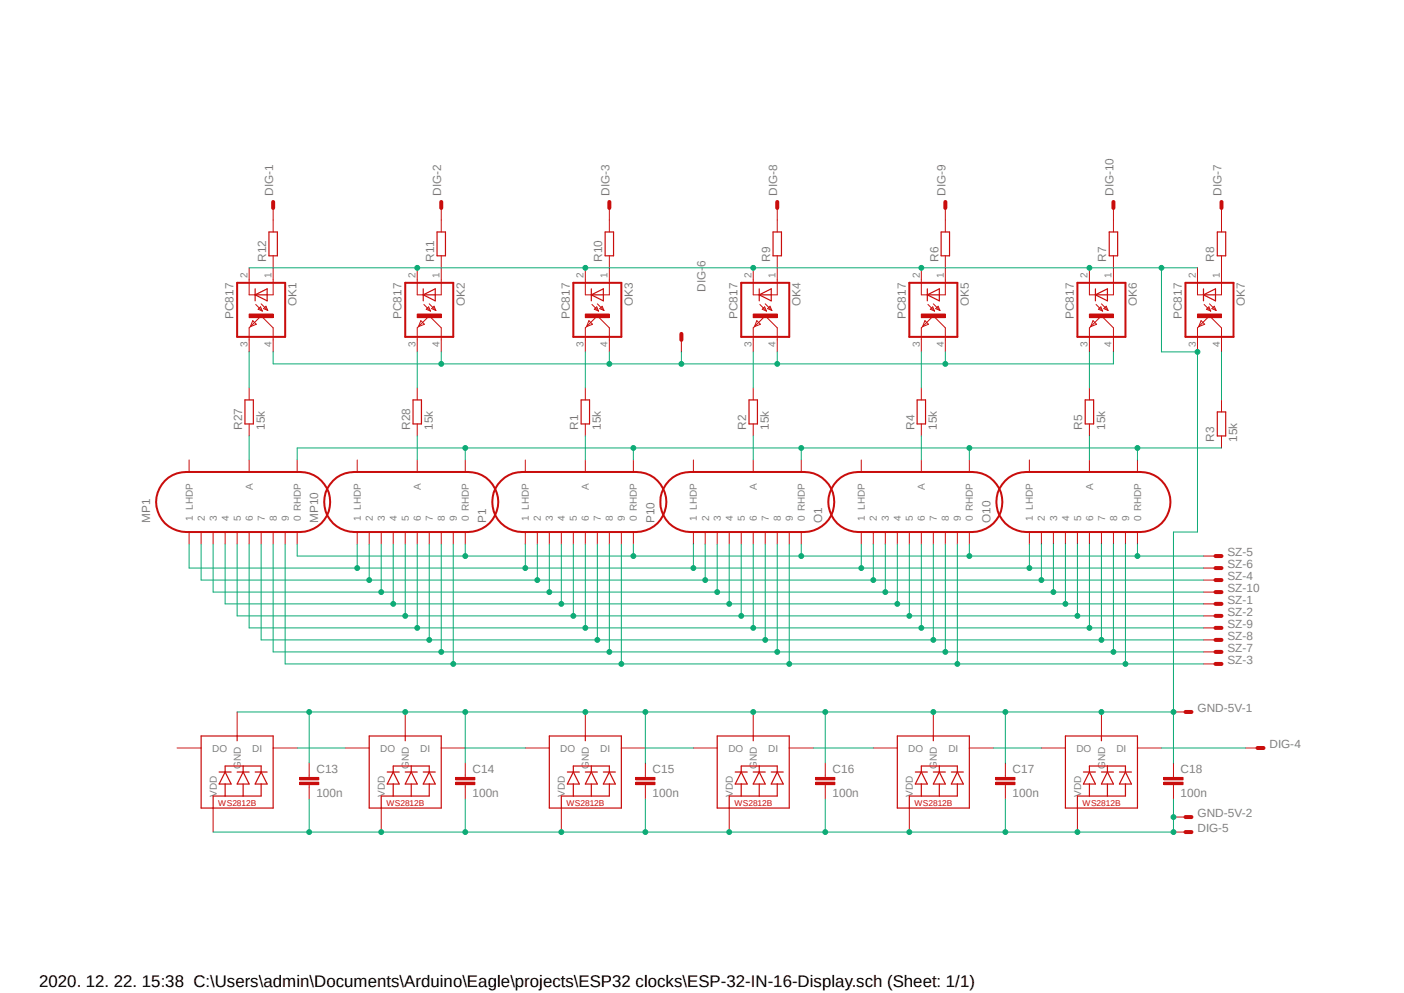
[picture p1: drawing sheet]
<svg xmlns="http://www.w3.org/2000/svg" width="297mm" height="210mm" viewBox="0 0 297 210" stroke-linecap="round" stroke-linejoin="round" font-family="sans-serif">
<path d="M29.2 32.6l246.8 147.7M276 32.6l-246.8 147.7" fill="none" stroke="#fff" stroke-width=".21"/>
<g fill="none" stroke="#c90d0c" stroke-width=".25">
<path d="M51.8 84.6h1.8v5.1h-1.8zM87.4 84.6h1.8v5.1h-1.8zM122.9 84.6h1.8v5.1h-1.8zM158.5 84.6h1.7v5.1h-1.7zM194 84.6h1.8v5.1h-1.8zM229.6 84.6h1.8v5.1h-1.8zM42.5 155.7h15.3v15.2h-15.3zM50.2 155.7v1M78.1 155.7h15.2v15.2h-15.2zM85.7 155.7v1M116.2 155.7h15.2v15.2h-15.2zM123.8 155.7v1"/>
<path d="M151.7 155.7h15.3v15.2h-15.3zM159.3 155.7v1M189.8 155.7h15.3v15.2h-15.3zM197.4 155.7v1M225.4 155.7h15.2v15.2h-15.2zM233 155.7v1M46.4 163.3h2.5M47.6 163.3l1.3 2.5h-2.5zM47.6 163.3v-1.3h7.6v1.3M47.6 165.8v2.6M50.2 163.3h2.5M51.4 163.3l1.3 2.5h-2.5z"/>
<path d="M51.4 162v1.3M51.4 165.8v2.6M54 163.3h2.5M55.2 163.3l1.3 2.5h-2.5zM55.2 165.8v2.6h-10.1v2.5M81.9 163.3h2.6M83.2 163.3l1.3 2.5h-2.6zM83.2 163.3v-1.3h7.6v1.3M83.2 165.8v2.6M85.7 163.3h2.6M87 163.3l1.3 2.5h-2.6zM87 162v1.3"/>
<path d="M87 165.8v2.6M89.5 163.3h2.6M90.8 163.3l1.3 2.5h-2.6zM90.8 165.8v2.6h-10.2v2.5M120 163.3h2.6M121.3 163.3l1.3 2.5h-2.6zM121.3 163.3v-1.3h7.6v1.3M121.3 165.8v2.6M123.8 163.3h2.6M125.1 163.3l1.3 2.5h-2.6zM125.1 162v1.3M125.1 165.8v2.6"/>
<path d="M127.6 163.3h2.6M128.9 163.3l1.3 2.5h-2.6zM128.9 165.8v2.6h-10.2v2.5M155.5 163.3h2.6M156.8 163.3l1.3 2.5h-2.6zM156.8 163.3v-1.3h7.6v1.3M156.8 165.8v2.6M159.3 163.3h2.6M160.6 163.3l1.3 2.5h-2.6zM160.6 162v1.3M160.6 165.8v2.6M163.2 163.3h2.5"/>
<path d="M164.4 163.3l1.3 2.5h-2.5zM164.4 165.8v2.6h-10.1v2.5M193.6 163.3h2.6M194.9 163.3l1.3 2.5h-2.6zM194.9 163.3v-1.3h7.6v1.3M194.9 165.8v2.6M197.4 163.3h2.6M198.7 163.3l1.3 2.5h-2.6zM198.7 162v1.3M198.7 165.8v2.6M201.3 163.3h2.5M202.5 163.3l1.3 2.5h-2.5z"/>
<path d="M202.5 165.8v2.6h-10.1v2.5M229.2 163.3h2.5M230.5 163.3l1.2 2.5h-2.5zM230.5 163.3v-1.3h7.6v1.3M230.5 165.8v2.6M233 163.3h2.5M234.3 163.3l1.2 2.5h-2.5zM234.3 162v1.3M234.3 165.8v2.6M236.8 163.3h2.6M238.1 163.3l1.3 2.5h-2.6zM238.1 165.8v2.6h-10.2v2.5"/>
</g>
<g fill="none" stroke="#c90d0c" stroke-width=".21">
<path d="M52.7 82v2.6M52.7 89.7v2.5M88.3 82v2.6M88.3 89.7v2.5M123.8 82v2.6M123.8 89.7v2.5M159.3 82v2.6M159.3 89.7v2.5M194.9 82v2.6M194.9 89.7v2.5M230.5 82v2.6M230.5 89.7v2.5"/>
<path d="M254.6 117.6h2.5M254.6 127.7h2.5M254.6 130.3h2.5M254.6 122.7h2.5M254.6 120.1h2.5M254.6 137.9h2.5M254.6 135.3h2.5M254.6 132.8h2.5M254.6 125.2h2.5M37.5 158.2h5M50.2 150.6v5.1M57.8 158.2h5.1"/>
<path d="M73 158.2h5.1M85.7 150.6v5.1M93.3 158.2h5.1M111.1 158.2h5.1M123.8 150.6v5.1M131.4 158.2h5.1M146.7 158.2h5M159.3 150.6v5.1M167 158.2h5M184.7 158.2h5.1M197.4 150.6v5.1M205.1 158.2h5"/>
<path d="M220.3 158.2h5.1M233 150.6v5.1M240.6 158.2h5.1M254.6 140.4h2.5M45.1 170.9v5.1M65.4 163.9v.5M65.4 165.9v.6M80.6 170.9v5.1M118.7 170.9v5.1M154.3 170.9v5.1M192.4 170.9v5.1M227.9 170.9v5.1"/>
</g>
<path d="M257.1 117.6h1.3M257.1 127.7h1.3M257.1 130.3h1.3M257.1 122.7h1.3M257.1 120.1h1.3M257.1 137.9h1.3M257.1 135.3h1.3M257.1 132.8h1.3M257.1 125.2h1.3M257.1 140.4h1.3" fill="none" stroke="#c90d0c" stroke-width=".85"/>
<path d="M63.4 165.4h4v.5h-4z" fill-rule="evenodd" fill="#c90d0c"/>
<path d="M63.4 165.4h4v.5h-4z" fill="none" stroke="#c90d0c" stroke-width=".21"/>
<path d="M63.4 164.4h4v.5h-4z" fill-rule="evenodd" fill="#c90d0c"/>
<path d="M63.4 164.4h4v.5h-4zM65.4 161.4v2.5M65.4 166.5v2.5M98.4 163.9v.5M98.4 165.9v.6" fill="none" stroke="#c90d0c" stroke-width=".21"/>
<path d="M96.4 165.4h4.1v.5h-4.1z" fill-rule="evenodd" fill="#c90d0c"/>
<path d="M96.4 165.4h4.1v.5h-4.1z" fill="none" stroke="#c90d0c" stroke-width=".21"/>
<path d="M96.4 164.4h4.1v.5h-4.1z" fill-rule="evenodd" fill="#c90d0c"/>
<path d="M96.4 164.4h4.1v.5h-4.1zM98.4 161.4v2.5M98.4 166.5v2.5M136.5 163.9v.5M136.5 165.9v.6" fill="none" stroke="#c90d0c" stroke-width=".21"/>
<path d="M134.5 165.4h4.1v.5h-4.1z" fill-rule="evenodd" fill="#c90d0c"/>
<path d="M134.5 165.4h4.1v.5h-4.1z" fill="none" stroke="#c90d0c" stroke-width=".21"/>
<path d="M134.5 164.4h4.1v.5h-4.1z" fill-rule="evenodd" fill="#c90d0c"/>
<path d="M134.5 164.4h4.1v.5h-4.1zM136.5 161.4v2.5M136.5 166.5v2.5M174.6 163.9v.5M174.6 165.9v.6" fill="none" stroke="#c90d0c" stroke-width=".21"/>
<path d="M172.6 165.4h4v.5h-4z" fill-rule="evenodd" fill="#c90d0c"/>
<path d="M172.6 165.4h4v.5h-4z" fill="none" stroke="#c90d0c" stroke-width=".21"/>
<path d="M172.6 164.4h4v.5h-4z" fill-rule="evenodd" fill="#c90d0c"/>
<path d="M172.6 164.4h4v.5h-4zM174.6 161.4v2.5M174.6 166.5v2.5M212.7 163.9v.5M212.7 165.9v.6" fill="none" stroke="#c90d0c" stroke-width=".21"/>
<path d="M210.7 165.4h4v.5h-4z" fill-rule="evenodd" fill="#c90d0c"/>
<path d="M210.7 165.4h4v.5h-4z" fill="none" stroke="#c90d0c" stroke-width=".21"/>
<path d="M210.7 164.4h4v.5h-4z" fill-rule="evenodd" fill="#c90d0c"/>
<path d="M210.7 164.4h4v.5h-4zM212.7 161.4v2.5M212.7 166.5v2.5M248.2 163.9v.5M248.2 165.9v.6" fill="none" stroke="#c90d0c" stroke-width=".21"/>
<path d="M246.2 165.4h4.1v.5h-4.1z" fill-rule="evenodd" fill="#c90d0c"/>
<path d="M246.2 165.4h4.1v.5h-4.1z" fill="none" stroke="#c90d0c" stroke-width=".21"/>
<path d="M246.2 164.4h4.1v.5h-4.1z" fill-rule="evenodd" fill="#c90d0c"/>
<g fill="none" stroke="#c90d0c" stroke-width=".21">
<path d="M52.7 59.2v3.2h1.3M57.8 44v2.5M57.8 59.2v3.2h-1.3M93.3 44v2.5M128.9 44v2.5M164.4 44v2.5M200 44v2.5M235.5 44v2.5M258.4 44v2.5M52.7 71.9v-2.6l2.5-2.5 2.6 2.5v2.6M53.5 67.8l.7 .8-1.2 .5zM54.1 64.4l1.4 1.4"/>
<path d="M54.6 65.4l.5-.5 .4 .9zM55.2 64.3l1.4 1.4M55.8 65.3l.5-.5 .3 .9zM144.1 71.9v2.5M40 97.3v2.5M52.7 97.3v2.5M62.9 97.3v2.5M75.6 97.3v2.5M88.3 97.3v2.5M98.4 97.3v2.5M111.1 97.3v2.5M123.8 97.3v2.5"/>
<path d="M134 97.3v2.5M146.7 97.3v2.5M159.3 97.3v2.5M169.5 97.3v2.5M182.2 97.3v2.5M194.9 97.3v2.5M205.1 97.3v2.5M217.8 97.3v2.5M230.5 97.3v2.5M240.6 97.3v2.5M40 112.5v2.6M42.5 112.5v2.6"/>
<path d="M45.1 112.5v2.6M47.6 112.5v2.6M50.2 112.5v2.6M52.7 112.5v2.6M55.2 112.5v2.6M57.8 112.5v2.6M60.3 112.5v2.6M62.9 112.5v2.6M75.6 112.5v2.6M78.1 112.5v2.6M80.6 112.5v2.6M83.2 112.5v2.6"/>
<path d="M85.7 112.5v2.6M88.3 112.5v2.6M90.8 112.5v2.6M93.3 112.5v2.6M95.9 112.5v2.6M98.4 112.5v2.6M111.1 112.5v2.6M113.7 112.5v2.6M116.2 112.5v2.6M118.7 112.5v2.6M121.3 112.5v2.6M123.8 112.5v2.6"/>
<path d="M126.4 112.5v2.6M128.9 112.5v2.6M131.4 112.5v2.6M134 112.5v2.6M146.7 112.5v2.6M149.2 112.5v2.6M151.7 112.5v2.6M154.3 112.5v2.6M156.8 112.5v2.6M159.3 112.5v2.6M161.9 112.5v2.6M164.4 112.5v2.6"/>
<path d="M167 112.5v2.6M169.5 112.5v2.6M182.2 112.5v2.6M184.7 112.5v2.6M187.3 112.5v2.6M189.8 112.5v2.6M192.4 112.5v2.6M194.9 112.5v2.6M197.4 112.5v2.6M200 112.5v2.6M202.5 112.5v2.6M205.1 112.5v2.6"/>
<path d="M217.8 112.5v2.6M220.3 112.5v2.6M222.8 112.5v2.6M225.4 112.5v2.6M227.9 112.5v2.6M230.5 112.5v2.6M233 112.5v2.6M235.5 112.5v2.6M238.1 112.5v2.6M240.6 112.5v2.6M248.2 150.6h2.6M263.5 158.2h2.5"/>
<path d="M246.2 164.4h4.1v.5h-4.1zM248.2 161.4v2.5M248.2 166.5v2.5M248.2 176h2.6M248.2 172.8h2.6"/>
</g>
<path d="M57.8 42.7v1.3M93.3 42.7v1.3M128.9 42.7v1.3M164.4 42.7v1.3M200 42.7v1.3M235.5 42.7v1.3M258.4 42.7v1.3M144.1 70.6v1.3M250.8 150.6h1.3M266 158.2h1.3M250.8 176h1.3M250.8 172.8h1.3" fill="none" stroke="#c90d0c" stroke-width=".85"/>
<path d="M50.2 59.8h10.1v11.4h-10.1zM34.9 101.7a6.2 6.2 0 0 1 4.5-1.9h24.1a6.3 6.3 0 0 1 6.3 6.4 6.3 6.3 0 0 1-6.3 6.3h-24.1a6.4 6.4 0 0 1-5.9-3.9 6.4 6.4 0 0 1 1.4-6.9zM70.4 101.7a6.2 6.2 0 0 1 4.5-1.9h24.2a6.4 6.4 0 0 1 6.3 6.4 6.4 6.4 0 0 1-6.3 6.3h-24.2a6.3 6.3 0 0 1-5.8-3.9 6.3 6.3 0 0 1 1.3-6.9zM106 101.7a6.2 6.2 0 0 1 4.5-1.9h24.1a6.4 6.4 0 0 1 6.4 6.4 6.4 6.4 0 0 1-6.4 6.3h-24.1a6.3 6.3 0 0 1-5.9-3.9 6.3 6.3 0 0 1 1.4-6.9zM141.5 101.7a6.2 6.2 0 0 1 4.5-1.9h24.1a6.4 6.4 0 0 1 6.4 6.4 6.4 6.4 0 0 1-6.4 6.3h-24.1a6.4 6.4 0 0 1-5.8-3.9 6.4 6.4 0 0 1 1.3-6.9zM177.1 101.7a6.2 6.2 0 0 1 4.5-1.9h24.1a6.3 6.3 0 0 1 6.3 6.4 6.3 6.3 0 0 1-6.3 6.3h-24.1a6.4 6.4 0 0 1-5.9-3.9 6.4 6.4 0 0 1 1.4-6.9zM212.6 101.7a6.2 6.2 0 0 1 4.5-1.9h24.2a6.3 6.3 0 0 1 6.3 6.4 6.3 6.3 0 0 1-6.3 6.3h-24.2a6.3 6.3 0 0 1-5.8-3.9 6.3 6.3 0 0 1 1.3-6.9z" fill="none" stroke="#c90d0c" stroke-width=".42"/>
<path d="M54 62.4l2.5-1.3v2.5zM54 61.1v2.5M54 62.4h2.5" fill="none" stroke="#c90d0c" stroke-width=".25"/>
<path d="M52.7 66.4h5.1v.8h-5.1z" fill-rule="evenodd" fill="#c90d0c"/>
<g fill="none" stroke="#c90d0c" stroke-width=".21">
<path d="M52.7 56.6v2.6M57.8 56.6v2.6M88.3 59.2v3.2h1.2M93.3 59.2v3.2h-1.2M52.7 66.4h5.1v.8h-5.1zM52.7 71.9v2.5M57.8 71.9v2.5M88.3 71.9v-2.6l2.5-2.5 2.5 2.5v2.6M89 67.8l.8 .8-1.3 .5zM89.7 64.4l1.4 1.4M90.2 65.4l.5-.5 .4 .9zM90.8 64.3l1.4 1.4"/>
<path d="M91.3 65.3l.5-.5 .4 .9z"/>
</g>
<path d="M89.5 62.4l2.6-1.3v2.5zM89.5 61.1v2.5M89.5 62.4h2.6" fill="none" stroke="#c90d0c" stroke-width=".25"/>
<path d="M85.7 59.8h10.2v11.4h-10.2z" fill="none" stroke="#c90d0c" stroke-width=".42"/>
<path d="M88.3 66.4h5v.8h-5z" fill-rule="evenodd" fill="#c90d0c"/>
<g fill="none" stroke="#c90d0c" stroke-width=".21">
<path d="M88.3 56.6v2.6M93.3 56.6v2.6M123.8 59.2v3.2h1.3M128.9 59.2v3.2h-1.3M88.3 66.4h5v.8h-5zM88.3 71.9v2.5M93.3 71.9v2.5M123.8 71.9v-2.6l2.6-2.5 2.5 2.5v2.6M124.6 67.8l.7 .8-1.2 .5zM125.2 64.4l1.4 1.4M126.2 64.9l.4 .9-.9-.4zM126.4 64.3l1.4 1.4"/>
<path d="M126.9 65.3l.5-.5 .4 .9z"/>
</g>
<path d="M125.1 62.4l2.5-1.3v2.5zM125.1 61.1v2.5M125.1 62.4h2.5" fill="none" stroke="#c90d0c" stroke-width=".25"/>
<path d="M121.3 59.8h10.1v11.4h-10.1z" fill="none" stroke="#c90d0c" stroke-width=".42"/>
<path d="M123.8 66.4h5.1v.8h-5.1z" fill-rule="evenodd" fill="#c90d0c"/>
<g fill="none" stroke="#c90d0c" stroke-width=".21">
<path d="M123.8 56.6v2.6M128.9 56.6v2.6M159.3 59.2v3.2h1.3M164.4 59.2v3.2h-1.2M123.8 66.4h5.1v.8h-5.1zM123.8 71.9v2.5M128.9 71.9v2.5M159.3 71.9v-2.6l2.6-2.5 2.5 2.5v2.6M160.1 67.8l.8 .8-1.3 .5zM160.7 64.4l1.4 1.4M161.8 64.9l.3 .9-.9-.4zM161.9 64.3l1.4 1.4"/>
<path d="M162.9 64.8l.4 .9-.9-.4z"/>
</g>
<path d="M160.6 62.4l2.6-1.3v2.5zM160.6 61.1v2.5M160.6 62.4h2.6" fill="none" stroke="#c90d0c" stroke-width=".25"/>
<path d="M156.8 59.8h10.2v11.4h-10.2z" fill="none" stroke="#c90d0c" stroke-width=".42"/>
<path d="M159.3 66.4h5.1v.8h-5.1z" fill-rule="evenodd" fill="#c90d0c"/>
<g fill="none" stroke="#c90d0c" stroke-width=".21">
<path d="M159.3 56.6v2.6M164.4 56.6v2.6M194.9 59.2v3.2h1.3M200 59.2v3.2h-1.3M159.3 66.4h5.1v.8h-5.1zM159.3 71.9v2.5M164.4 71.9v2.5M194.9 71.9v-2.6l2.5-2.5 2.6 2.5v2.6M195.7 67.8l.7 .8-1.2 .5zM196.3 64.4l1.4 1.4M197.3 64.9l.4 .9-.9-.4zM197.4 64.3l1.4 1.4"/>
<path d="M198 65.3l.5-.5 .3 .9z"/>
</g>
<path d="M196.2 62.4l2.5-1.3v2.5zM196.2 61.1v2.5M196.2 62.4h2.5" fill="none" stroke="#c90d0c" stroke-width=".25"/>
<path d="M192.4 59.8h10.1v11.4h-10.1z" fill="none" stroke="#c90d0c" stroke-width=".42"/>
<path d="M194.9 66.4h5.1v.8h-5.1z" fill-rule="evenodd" fill="#c90d0c"/>
<g fill="none" stroke="#c90d0c" stroke-width=".21">
<path d="M194.9 56.6v2.6M200 56.6v2.6M230.5 59.2v3.2h1.2M235.5 59.2v3.2h-1.2M194.9 66.4h5.1v.8h-5.1zM194.9 71.9v2.5M200 71.9v2.5M230.5 71.9v-2.6l2.5-2.5 2.5 2.5v2.6M231.2 67.8l.8 .8-1.3 .5zM231.9 64.4l1.4 1.4M232.9 64.9l.4 .9-.9-.4zM233 64.3l1.4 1.4"/>
<path d="M234 64.8l.4 .9-.9-.4z"/>
</g>
<path d="M231.7 62.4l2.6-1.3v2.5zM231.7 61.1v2.5M231.7 62.4h2.6" fill="none" stroke="#c90d0c" stroke-width=".25"/>
<path d="M227.9 59.8h10.2v11.4h-10.2z" fill="none" stroke="#c90d0c" stroke-width=".42"/>
<path d="M230.5 66.4h5v.8h-5z" fill-rule="evenodd" fill="#c90d0c"/>
<g fill="none" stroke="#c90d0c" stroke-width=".21">
<path d="M230.5 56.6v2.6M235.5 56.6v2.6M253.3 59.2v3.2h1.3M258.4 59.2v3.2h-1.3M230.5 66.4h5v.8h-5zM230.5 71.9v2.5M235.5 71.9v2.5M253.3 71.9v-2.6l2.6-2.5 2.5 2.5v2.6M254.1 67.8l.7 .8-1.2 .5zM254.7 64.4l1.4 1.4M255.7 64.9l.4 .9-.9-.4zM255.9 64.3l1.4 1.4"/>
<path d="M256.9 64.8l.4 .9-.9-.4z"/>
</g>
<path d="M254.6 62.4l2.5-1.3v2.5zM254.6 61.1v2.5M254.6 62.4h2.5" fill="none" stroke="#c90d0c" stroke-width=".25"/>
<path d="M250.8 59.8h10.1v11.4h-10.1z" fill="none" stroke="#c90d0c" stroke-width=".42"/>
<path d="M253.3 66.4h5.1v.8h-5.1z" fill-rule="evenodd" fill="#c90d0c"/>
<g fill="none" stroke="#c90d0c" stroke-width=".21">
<path d="M57.8 46.5v2.6M57.8 54.1v2.5M93.3 46.5v2.6M93.3 54.1v2.5M128.9 46.5v2.6M128.9 54.1v2.5M164.4 46.5v2.6M164.4 54.1v2.5M200 46.5v2.6M200 54.1v2.5M235.5 46.5v2.6M235.5 54.1v2.5"/>
<path d="M253.3 56.6v2.6M258.4 46.5v2.6M258.4 54.1v5.1M253.3 66.4h5.1v.8h-5.1zM253.3 71.9v2.5M258.4 71.9v2.5M258.4 84.6v2.5M258.4 92.2v2.5"/>
</g>
<path d="M56.9 49.1h1.8v5h-1.8zM92.5 49.1h1.7v5h-1.7zM128 49.1h1.8v5h-1.8zM163.5 49.1h1.8v5h-1.8zM199.1 49.1h1.8v5h-1.8zM234.7 49.1h1.7v5h-1.7zM257.5 49.1h1.8v5h-1.8zM257.5 87.1h1.8v5.1h-1.8z" fill="none" stroke="#c90d0c" stroke-width=".25"/>
<path d="M123.8 92.2v5.1M159.3 92.2v5.1M194.9 92.2v5.1M230.5 92.2v5.1M62.9 115.1v2.5h191.7M98.4 115.1v2.5" fill="none" stroke="#0dab76" stroke-width=".21"/>
<circle cx="98.4" cy="117.6" r=".51" fill="#0dab76"/>
<g fill="none" stroke="#0dab76" stroke-width=".21">
<path d="M134 115.1v2.5"/>
<circle cx="98.4" cy="117.6" r=".51"/>
</g>
<circle cx="134" cy="117.6" r=".51" fill="#0dab76"/>
<g fill="none" stroke="#0dab76" stroke-width=".21">
<path d="M169.5 115.1v2.5"/>
<circle cx="134" cy="117.6" r=".51"/>
</g>
<circle cx="169.5" cy="117.6" r=".51" fill="#0dab76"/>
<g fill="none" stroke="#0dab76" stroke-width=".21">
<path d="M205.1 115.1v2.5"/>
<circle cx="169.5" cy="117.6" r=".51"/>
</g>
<circle cx="205.1" cy="117.6" r=".51" fill="#0dab76"/>
<g fill="none" stroke="#0dab76" stroke-width=".21">
<path d="M240.6 115.1v2.5"/>
<circle cx="205.1" cy="117.6" r=".51"/>
</g>
<circle cx="240.6" cy="117.6" r=".51" fill="#0dab76"/>
<g fill="none" stroke="#0dab76" stroke-width=".21">
<path d="M111.1 115.1v5h106.7v-5M146.7 115.1v5"/>
<circle cx="240.6" cy="117.6" r=".51"/>
</g>
<circle cx="146.7" cy="120.1" r=".51" fill="#0dab76"/>
<g fill="none" stroke="#0dab76" stroke-width=".21">
<path d="M182.2 115.1v5"/>
<circle cx="146.7" cy="120.1" r=".51"/>
</g>
<circle cx="182.2" cy="120.1" r=".51" fill="#0dab76"/>
<g fill="none" stroke="#0dab76" stroke-width=".21">
<path d="M40 115.1v5h71.1M75.6 115.1v5"/>
<circle cx="182.2" cy="120.1" r=".51"/>
</g>
<circle cx="75.6" cy="120.1" r=".51" fill="#0dab76"/>
<circle cx="75.6" cy="120.1" r=".51" fill="none" stroke="#0dab76" stroke-width=".21"/>
<circle cx="111.1" cy="120.1" r=".51" fill="#0dab76"/>
<g fill="none" stroke="#0dab76" stroke-width=".21">
<path d="M217.8 120.1h36.8"/>
<circle cx="111.1" cy="120.1" r=".51"/>
</g>
<circle cx="217.8" cy="120.1" r=".51" fill="#0dab76"/>
<g fill="none" stroke="#0dab76" stroke-width=".21">
<path d="M113.7 115.1v7.6h106.6v-7.6M149.2 115.1v7.6"/>
<circle cx="217.8" cy="120.1" r=".51"/>
</g>
<circle cx="149.2" cy="122.7" r=".51" fill="#0dab76"/>
<g fill="none" stroke="#0dab76" stroke-width=".21">
<path d="M184.7 115.1v7.6"/>
<circle cx="149.2" cy="122.7" r=".51"/>
</g>
<circle cx="184.7" cy="122.7" r=".51" fill="#0dab76"/>
<g fill="none" stroke="#0dab76" stroke-width=".21">
<path d="M42.5 115.1v7.6h71.2M78.1 115.1v7.6"/>
<circle cx="184.7" cy="122.7" r=".51"/>
</g>
<circle cx="78.1" cy="122.7" r=".51" fill="#0dab76"/>
<circle cx="78.1" cy="122.7" r=".51" fill="none" stroke="#0dab76" stroke-width=".21"/>
<circle cx="113.7" cy="122.7" r=".51" fill="#0dab76"/>
<g fill="none" stroke="#0dab76" stroke-width=".21">
<path d="M220.3 122.7h34.3"/>
<circle cx="113.7" cy="122.7" r=".51"/>
</g>
<circle cx="220.3" cy="122.7" r=".51" fill="#0dab76"/>
<g fill="none" stroke="#0dab76" stroke-width=".21">
<path d="M116.2 115.1v10.1h106.6v-10.1M151.7 115.1v10.1"/>
<circle cx="220.3" cy="122.7" r=".51"/>
</g>
<circle cx="151.7" cy="125.2" r=".51" fill="#0dab76"/>
<g fill="none" stroke="#0dab76" stroke-width=".21">
<path d="M187.3 115.1v10.1"/>
<circle cx="151.7" cy="125.2" r=".51"/>
</g>
<circle cx="187.3" cy="125.2" r=".51" fill="#0dab76"/>
<g fill="none" stroke="#0dab76" stroke-width=".21">
<path d="M45.1 115.1v10.1h71.1M80.6 115.1v10.1"/>
<circle cx="187.3" cy="125.2" r=".51"/>
</g>
<circle cx="80.6" cy="125.2" r=".51" fill="#0dab76"/>
<circle cx="80.6" cy="125.2" r=".51" fill="none" stroke="#0dab76" stroke-width=".21"/>
<circle cx="116.2" cy="125.2" r=".51" fill="#0dab76"/>
<g fill="none" stroke="#0dab76" stroke-width=".21">
<path d="M222.8 125.2h31.8"/>
<circle cx="116.2" cy="125.2" r=".51"/>
</g>
<circle cx="222.8" cy="125.2" r=".51" fill="#0dab76"/>
<g fill="none" stroke="#0dab76" stroke-width=".21">
<path d="M118.7 115.1v12.6h106.7v-12.6M154.3 115.1v12.6"/>
<circle cx="222.8" cy="125.2" r=".51"/>
</g>
<circle cx="154.3" cy="127.7" r=".51" fill="#0dab76"/>
<g fill="none" stroke="#0dab76" stroke-width=".21">
<path d="M189.8 115.1v12.6"/>
<circle cx="154.3" cy="127.7" r=".51"/>
</g>
<circle cx="189.8" cy="127.7" r=".51" fill="#0dab76"/>
<g fill="none" stroke="#0dab76" stroke-width=".21">
<path d="M47.6 115.1v12.6h71.1M83.2 115.1v12.6"/>
<circle cx="189.8" cy="127.7" r=".51"/>
</g>
<circle cx="83.2" cy="127.7" r=".51" fill="#0dab76"/>
<circle cx="83.2" cy="127.7" r=".51" fill="none" stroke="#0dab76" stroke-width=".21"/>
<circle cx="118.7" cy="127.7" r=".51" fill="#0dab76"/>
<g fill="none" stroke="#0dab76" stroke-width=".21">
<path d="M225.4 127.7h29.2"/>
<circle cx="118.7" cy="127.7" r=".51"/>
</g>
<circle cx="225.4" cy="127.7" r=".51" fill="#0dab76"/>
<g fill="none" stroke="#0dab76" stroke-width=".21">
<path d="M121.3 115.1v15.2h106.6v-15.2M156.8 115.1v15.2"/>
<circle cx="225.4" cy="127.7" r=".51"/>
</g>
<circle cx="156.8" cy="130.3" r=".51" fill="#0dab76"/>
<g fill="none" stroke="#0dab76" stroke-width=".21">
<path d="M192.4 115.1v15.2"/>
<circle cx="156.8" cy="130.3" r=".51"/>
</g>
<circle cx="192.4" cy="130.3" r=".51" fill="#0dab76"/>
<g fill="none" stroke="#0dab76" stroke-width=".21">
<path d="M50.2 115.1v15.2h71.1M85.7 115.1v15.2"/>
<circle cx="192.4" cy="130.3" r=".51"/>
</g>
<circle cx="85.7" cy="130.3" r=".51" fill="#0dab76"/>
<circle cx="85.7" cy="130.3" r=".51" fill="none" stroke="#0dab76" stroke-width=".21"/>
<circle cx="121.3" cy="130.3" r=".51" fill="#0dab76"/>
<g fill="none" stroke="#0dab76" stroke-width=".21">
<path d="M227.9 130.3h26.7"/>
<circle cx="121.3" cy="130.3" r=".51"/>
</g>
<circle cx="227.9" cy="130.3" r=".51" fill="#0dab76"/>
<g fill="none" stroke="#0dab76" stroke-width=".21">
<path d="M123.8 115.1v17.7h106.7v-17.7M159.3 115.1v17.7"/>
<circle cx="227.9" cy="130.3" r=".51"/>
</g>
<circle cx="159.3" cy="132.8" r=".51" fill="#0dab76"/>
<g fill="none" stroke="#0dab76" stroke-width=".21">
<path d="M194.9 115.1v17.7"/>
<circle cx="159.3" cy="132.8" r=".51"/>
</g>
<circle cx="194.9" cy="132.8" r=".51" fill="#0dab76"/>
<g fill="none" stroke="#0dab76" stroke-width=".21">
<path d="M52.7 115.1v17.7h71.1M88.3 115.1v17.7"/>
<circle cx="194.9" cy="132.8" r=".51"/>
</g>
<circle cx="88.3" cy="132.8" r=".51" fill="#0dab76"/>
<circle cx="88.3" cy="132.8" r=".51" fill="none" stroke="#0dab76" stroke-width=".21"/>
<circle cx="123.8" cy="132.8" r=".51" fill="#0dab76"/>
<g fill="none" stroke="#0dab76" stroke-width=".21">
<path d="M230.5 132.8h24.1"/>
<circle cx="123.8" cy="132.8" r=".51"/>
</g>
<circle cx="230.5" cy="132.8" r=".51" fill="#0dab76"/>
<g fill="none" stroke="#0dab76" stroke-width=".21">
<path d="M126.4 115.1v20.2h106.6v-20.2M161.9 115.1v20.2"/>
<circle cx="230.5" cy="132.8" r=".51"/>
</g>
<circle cx="161.9" cy="135.3" r=".51" fill="#0dab76"/>
<g fill="none" stroke="#0dab76" stroke-width=".21">
<path d="M197.4 115.1v20.2"/>
<circle cx="161.9" cy="135.3" r=".51"/>
</g>
<circle cx="197.4" cy="135.3" r=".51" fill="#0dab76"/>
<g fill="none" stroke="#0dab76" stroke-width=".21">
<path d="M55.2 115.1v20.2h71.2M90.8 115.1v20.2"/>
<circle cx="197.4" cy="135.3" r=".51"/>
</g>
<circle cx="90.8" cy="135.3" r=".51" fill="#0dab76"/>
<circle cx="90.8" cy="135.3" r=".51" fill="none" stroke="#0dab76" stroke-width=".21"/>
<circle cx="126.4" cy="135.3" r=".51" fill="#0dab76"/>
<g fill="none" stroke="#0dab76" stroke-width=".21">
<path d="M233 135.3h21.6"/>
<circle cx="126.4" cy="135.3" r=".51"/>
</g>
<circle cx="233" cy="135.3" r=".51" fill="#0dab76"/>
<g fill="none" stroke="#0dab76" stroke-width=".21">
<path d="M128.9 115.1v22.8h106.6v-22.8M164.4 115.1v22.8"/>
<circle cx="233" cy="135.3" r=".51"/>
</g>
<circle cx="164.4" cy="137.9" r=".51" fill="#0dab76"/>
<g fill="none" stroke="#0dab76" stroke-width=".21">
<path d="M200 115.1v22.8"/>
<circle cx="164.4" cy="137.9" r=".51"/>
</g>
<circle cx="200" cy="137.9" r=".51" fill="#0dab76"/>
<g fill="none" stroke="#0dab76" stroke-width=".21">
<path d="M57.8 115.1v22.8h71.1M93.3 115.1v22.8"/>
<circle cx="200" cy="137.9" r=".51"/>
</g>
<circle cx="93.3" cy="137.9" r=".51" fill="#0dab76"/>
<circle cx="93.3" cy="137.9" r=".51" fill="none" stroke="#0dab76" stroke-width=".21"/>
<circle cx="128.9" cy="137.9" r=".51" fill="#0dab76"/>
<g fill="none" stroke="#0dab76" stroke-width=".21">
<path d="M235.5 137.9h19.1"/>
<circle cx="128.9" cy="137.9" r=".51"/>
</g>
<circle cx="235.5" cy="137.9" r=".51" fill="#0dab76"/>
<g fill="none" stroke="#0dab76" stroke-width=".21">
<path d="M131.4 115.1v25.3h106.7v-25.3M167 115.1v25.3"/>
<circle cx="235.5" cy="137.9" r=".51"/>
</g>
<circle cx="167" cy="140.4" r=".51" fill="#0dab76"/>
<g fill="none" stroke="#0dab76" stroke-width=".21">
<path d="M202.5 115.1v25.3"/>
<circle cx="167" cy="140.4" r=".51"/>
</g>
<circle cx="202.5" cy="140.4" r=".51" fill="#0dab76"/>
<g fill="none" stroke="#0dab76" stroke-width=".21">
<path d="M60.3 115.1v25.3h71.1M95.9 115.1v25.3"/>
<circle cx="202.5" cy="140.4" r=".51"/>
</g>
<circle cx="95.9" cy="140.4" r=".51" fill="#0dab76"/>
<circle cx="95.9" cy="140.4" r=".51" fill="none" stroke="#0dab76" stroke-width=".21"/>
<circle cx="131.4" cy="140.4" r=".51" fill="#0dab76"/>
<g fill="none" stroke="#0dab76" stroke-width=".21">
<path d="M238.1 140.4h16.5"/>
<circle cx="131.4" cy="140.4" r=".51"/>
</g>
<circle cx="238.1" cy="140.4" r=".51" fill="#0dab76"/>
<g fill="none" stroke="#0dab76" stroke-width=".21">
<path d="M52.7 92.2v5.1M88.3 92.2v5.1M240.6 94.7v2.6M258.4 94.7h-160v2.6"/>
<circle cx="238.1" cy="140.4" r=".51"/>
</g>
<circle cx="240.6" cy="94.7" r=".51" fill="#0dab76"/>
<g fill="none" stroke="#0dab76" stroke-width=".21">
<path d="M205.1 94.7v2.6"/>
<circle cx="240.6" cy="94.7" r=".51"/>
</g>
<circle cx="205.1" cy="94.7" r=".51" fill="#0dab76"/>
<g fill="none" stroke="#0dab76" stroke-width=".21">
<path d="M169.5 94.7v2.6"/>
<circle cx="205.1" cy="94.7" r=".51"/>
</g>
<circle cx="169.5" cy="94.7" r=".51" fill="#0dab76"/>
<g fill="none" stroke="#0dab76" stroke-width=".21">
<path d="M134 94.7v2.6"/>
<circle cx="169.5" cy="94.7" r=".51"/>
</g>
<circle cx="134" cy="94.7" r=".51" fill="#0dab76"/>
<g fill="none" stroke="#0dab76" stroke-width=".21">
<path d="M98.4 94.7h-35.5v2.6"/>
<circle cx="134" cy="94.7" r=".51"/>
</g>
<circle cx="98.4" cy="94.7" r=".51" fill="#0dab76"/>
<g fill="none" stroke="#0dab76" stroke-width=".21">
<path d="M62.9 158.2h10.1M98.4 158.2h12.7M136.5 158.2h10.2M172 158.2h12.7M210.1 158.2h10.2M174.6 176h53.3"/>
<circle cx="98.4" cy="94.7" r=".51"/>
</g>
<circle cx="192.4" cy="176" r=".51" fill="#0dab76"/>
<g fill="none" stroke="#0dab76" stroke-width=".21">
<path d="M136.5 176h38.1"/>
<circle cx="192.4" cy="176" r=".51"/>
</g>
<circle cx="154.3" cy="176" r=".51" fill="#0dab76"/>
<g fill="none" stroke="#0dab76" stroke-width=".21">
<path d="M98.4 176h38.1"/>
<circle cx="154.3" cy="176" r=".51"/>
</g>
<circle cx="118.7" cy="176" r=".51" fill="#0dab76"/>
<g fill="none" stroke="#0dab76" stroke-width=".21">
<path d="M65.4 176h33"/>
<circle cx="118.7" cy="176" r=".51"/>
</g>
<circle cx="80.6" cy="176" r=".51" fill="#0dab76"/>
<g fill="none" stroke="#0dab76" stroke-width=".21">
<path d="M45.1 176h20.3M248.2 172.8v3.2h-20.3"/>
<circle cx="80.6" cy="176" r=".51"/>
</g>
<circle cx="227.9" cy="176" r=".51" fill="#0dab76"/>
<g fill="none" stroke="#0dab76" stroke-width=".21">
<path d="M212.7 169v7M248.2 169v3.8"/>
<circle cx="227.9" cy="176" r=".51"/>
</g>
<circle cx="212.7" cy="176" r=".51" fill="#0dab76"/>
<g fill="none" stroke="#0dab76" stroke-width=".21">
<path d="M174.6 169v7"/>
<circle cx="212.7" cy="176" r=".51"/>
</g>
<circle cx="174.6" cy="176" r=".51" fill="#0dab76"/>
<g fill="none" stroke="#0dab76" stroke-width=".21">
<path d="M136.5 169v7"/>
<circle cx="174.6" cy="176" r=".51"/>
</g>
<circle cx="136.5" cy="176" r=".51" fill="#0dab76"/>
<g fill="none" stroke="#0dab76" stroke-width=".21">
<path d="M98.4 169v7"/>
<circle cx="136.5" cy="176" r=".51"/>
</g>
<circle cx="98.4" cy="176" r=".51" fill="#0dab76"/>
<g fill="none" stroke="#0dab76" stroke-width=".21">
<path d="M65.4 169v7"/>
<circle cx="98.4" cy="176" r=".51"/>
</g>
<circle cx="65.4" cy="176" r=".51" fill="#0dab76"/>
<circle cx="65.4" cy="176" r=".51" fill="none" stroke="#0dab76" stroke-width=".21"/>
<circle cx="248.2" cy="176" r=".51" fill="#0dab76"/>
<circle cx="248.2" cy="176" r=".51" fill="none" stroke="#0dab76" stroke-width=".21"/>
<circle cx="248.2" cy="172.8" r=".51" fill="#0dab76"/>
<g fill="none" stroke="#0dab76" stroke-width=".21">
<path d="M50.2 150.6h48.2M245.7 158.2h17.8"/>
<circle cx="248.2" cy="172.8" r=".51"/>
</g>
<circle cx="85.7" cy="150.6" r=".51" fill="#0dab76"/>
<g fill="none" stroke="#0dab76" stroke-width=".21">
<path d="M98.4 150.6h38.1"/>
<circle cx="85.7" cy="150.6" r=".51"/>
</g>
<circle cx="123.8" cy="150.6" r=".51" fill="#0dab76"/>
<g fill="none" stroke="#0dab76" stroke-width=".21">
<path d="M136.5 150.6h38.1"/>
<circle cx="123.8" cy="150.6" r=".51"/>
</g>
<circle cx="159.3" cy="150.6" r=".51" fill="#0dab76"/>
<g fill="none" stroke="#0dab76" stroke-width=".21">
<path d="M174.6 150.6h38.1"/>
<circle cx="159.3" cy="150.6" r=".51"/>
</g>
<circle cx="197.4" cy="150.6" r=".51" fill="#0dab76"/>
<g fill="none" stroke="#0dab76" stroke-width=".21">
<path d="M212.7 150.6h35.5"/>
<circle cx="197.4" cy="150.6" r=".51"/>
</g>
<circle cx="233" cy="150.6" r=".51" fill="#0dab76"/>
<g fill="none" stroke="#0dab76" stroke-width=".21">
<path d="M212.7 150.6v10.8"/>
<circle cx="233" cy="150.6" r=".51"/>
</g>
<circle cx="212.7" cy="150.6" r=".51" fill="#0dab76"/>
<g fill="none" stroke="#0dab76" stroke-width=".21">
<path d="M174.6 150.6v10.8"/>
<circle cx="212.7" cy="150.6" r=".51"/>
</g>
<circle cx="174.6" cy="150.6" r=".51" fill="#0dab76"/>
<g fill="none" stroke="#0dab76" stroke-width=".21">
<path d="M136.5 150.6v10.8"/>
<circle cx="174.6" cy="150.6" r=".51"/>
</g>
<circle cx="136.5" cy="150.6" r=".51" fill="#0dab76"/>
<g fill="none" stroke="#0dab76" stroke-width=".21">
<path d="M98.4 150.6v10.8"/>
<circle cx="136.5" cy="150.6" r=".51"/>
</g>
<circle cx="98.4" cy="150.6" r=".51" fill="#0dab76"/>
<g fill="none" stroke="#0dab76" stroke-width=".21">
<path d="M65.4 150.6v10.8"/>
<circle cx="98.4" cy="150.6" r=".51"/>
</g>
<circle cx="65.4" cy="150.6" r=".51" fill="#0dab76"/>
<circle cx="65.4" cy="150.6" r=".51" fill="none" stroke="#0dab76" stroke-width=".21"/>
<circle cx="248.2" cy="150.6" r=".51" fill="#0dab76"/>
<g fill="none" stroke="#0dab76" stroke-width=".21">
<path d="M52.7 56.6h71.1M248.2 112.5v48.9"/>
<circle cx="248.2" cy="150.6" r=".51"/>
</g>
<circle cx="88.3" cy="56.6" r=".51" fill="#0dab76"/>
<g fill="none" stroke="#0dab76" stroke-width=".21">
<path d="M123.8 56.6h35.5"/>
<circle cx="88.3" cy="56.6" r=".51"/>
</g>
<circle cx="123.8" cy="56.6" r=".51" fill="#0dab76"/>
<g fill="none" stroke="#0dab76" stroke-width=".21">
<path d="M159.3 56.6h35.6"/>
<circle cx="123.8" cy="56.6" r=".51"/>
</g>
<circle cx="159.3" cy="56.6" r=".51" fill="#0dab76"/>
<g fill="none" stroke="#0dab76" stroke-width=".21">
<path d="M194.9 56.6h35.6"/>
<circle cx="159.3" cy="56.6" r=".51"/>
</g>
<circle cx="194.9" cy="56.6" r=".51" fill="#0dab76"/>
<g fill="none" stroke="#0dab76" stroke-width=".21">
<path d="M230.5 56.6h15.2"/>
<circle cx="194.9" cy="56.6" r=".51"/>
</g>
<circle cx="230.5" cy="56.6" r=".51" fill="#0dab76"/>
<g fill="none" stroke="#0dab76" stroke-width=".21">
<path d="M253.3 56.6h-7.6v17.8"/>
<circle cx="230.5" cy="56.6" r=".51"/>
</g>
<circle cx="245.7" cy="56.6" r=".51" fill="#0dab76"/>
<g fill="none" stroke="#0dab76" stroke-width=".21">
<path d="M245.7 74.4h7.6v38.1h-5.1"/>
<circle cx="245.7" cy="56.6" r=".51"/>
</g>
<circle cx="253.3" cy="74.4" r=".51" fill="#0dab76"/>
<g fill="none" stroke="#0dab76" stroke-width=".21">
<path d="M52.7 74.4v7.6M88.3 74.4v7.6M123.8 74.4v7.6M159.3 74.4v7.6M164.4 74.4v2.6h71.1v-2.6M194.9 74.4v7.6M200 74.4v2.6M230.5 74.4v7.6M258.4 74.4v10.2"/>
<circle cx="253.3" cy="74.4" r=".51"/>
</g>
<circle cx="200" cy="77" r=".51" fill="#0dab76"/>
<g fill="none" stroke="#0dab76" stroke-width=".21">
<path d="M128.9 74.4v2.6h35.5"/>
<circle cx="200" cy="77" r=".51"/>
</g>
<circle cx="164.4" cy="77" r=".51" fill="#0dab76"/>
<g fill="none" stroke="#0dab76" stroke-width=".21">
<path d="M144.1 74.4v2.6"/>
<circle cx="164.4" cy="77" r=".51"/>
</g>
<circle cx="144.1" cy="77" r=".51" fill="#0dab76"/>
<g fill="none" stroke="#0dab76" stroke-width=".21">
<path d="M93.3 74.4v2.6h35.6"/>
<circle cx="144.1" cy="77" r=".51"/>
</g>
<circle cx="128.9" cy="77" r=".51" fill="#0dab76"/>
<g fill="none" stroke="#0dab76" stroke-width=".21">
<path d="M57.8 74.4v2.6h35.5"/>
<circle cx="128.9" cy="77" r=".51"/>
</g>
<circle cx="93.3" cy="77" r=".51" fill="#0dab76"/>
<circle cx="93.3" cy="77" r=".51" fill="none" stroke="#0dab76" stroke-width=".21"/>
<text font-size="3.6" x="8.3" y="208.7">2020. 12. 22. 15:38 C:\Users\admin\Documents\Arduino\Eagle\projects\ESP32 clocks\ESP-32-IN-16-Display.sch (Sheet: 1/1)</text>
<g font-size="2.5" fill="#808080">
<text x="57.8" y="41.4" transform="rotate(-90 57.8 41.4)">DIG-1</text>
<text x="93.3" y="41.4" transform="rotate(-90 93.3 41.4)">DIG-2</text>
<text x="128.9" y="41.4" transform="rotate(-90 128.9 41.4)">DIG-3</text>
<text x="164.4" y="41.4" transform="rotate(-90 164.4 41.4)">DIG-8</text>
<text x="200" y="41.4" transform="rotate(-90 200 41.4)">DIG-9</text>
<text x="235.5" y="41.4" transform="rotate(-90 235.5 41.4)">DIG-10</text>
<text x="258.4" y="41.4" transform="rotate(-90 258.4 41.4)">DIG-7</text>
<text x="56.3" y="55.4" transform="rotate(-90 56.3 55.4)">R12</text>
<text x="91.9" y="55.4" transform="rotate(-90 91.9 55.4)">R11</text>
<text x="127.4" y="55.4" transform="rotate(-90 127.4 55.4)">R10</text>
<text x="162.9" y="55.4" transform="rotate(-90 162.9 55.4)">R9</text>
<text x="198.5" y="55.4" transform="rotate(-90 198.5 55.4)">R6</text>
<text x="234" y="55.4" transform="rotate(-90 234 55.4)">R7</text>
<text x="256.9" y="55.4" transform="rotate(-90 256.9 55.4)">R8</text>
<text x="62.7" y="64.8" transform="rotate(-90 62.7 64.8)">OK1</text>
<text x="98.3" y="64.8" transform="rotate(-90 98.3 64.8)">OK2</text>
<text x="133.9" y="64.8" transform="rotate(-90 133.9 64.8)">OK3</text>
<text x="149.2" y="61.7" transform="rotate(-90 149.2 61.7)">DIG-6</text>
<text x="169.4" y="64.8" transform="rotate(-90 169.4 64.8)">OK4</text>
<text x="204.9" y="64.8" transform="rotate(-90 204.9 64.8)">OK5</text>
<text x="240.5" y="64.8" transform="rotate(-90 240.5 64.8)">OK6</text>
<text x="263.4" y="64.8" transform="rotate(-90 263.4 64.8)">OK7</text>
<text x="49.4" y="67.5" transform="rotate(-90 49.4 67.5)">PC817</text>
<text x="85" y="67.5" transform="rotate(-90 85 67.5)">PC817</text>
<text x="120.5" y="67.5" transform="rotate(-90 120.5 67.5)">PC817</text>
<text x="156" y="67.5" transform="rotate(-90 156 67.5)">PC817</text>
<text x="191.6" y="67.5" transform="rotate(-90 191.6 67.5)">PC817</text>
<text x="227.2" y="67.5" transform="rotate(-90 227.2 67.5)">PC817</text>
<text x="250" y="67.5" transform="rotate(-90 250 67.5)">PC817</text>
<text x="51.2" y="90.9" transform="rotate(-90 51.2 90.9)">R27</text>
<text x="56" y="90.9" transform="rotate(-90 56 90.9)">15k</text>
<text x="86.8" y="90.9" transform="rotate(-90 86.8 90.9)">R28</text>
<text x="91.6" y="90.9" transform="rotate(-90 91.6 90.9)">15k</text>
<text x="122.3" y="90.9" transform="rotate(-90 122.3 90.9)">R1</text>
<text x="127.1" y="90.9" transform="rotate(-90 127.1 90.9)">15k</text>
<text x="157.9" y="90.9" transform="rotate(-90 157.9 90.9)">R2</text>
<text x="162.6" y="90.9" transform="rotate(-90 162.6 90.9)">15k</text>
<text x="193.4" y="90.9" transform="rotate(-90 193.4 90.9)">R4</text>
<text x="198.2" y="90.9" transform="rotate(-90 198.2 90.9)">15k</text>
<text x="228.9" y="90.9" transform="rotate(-90 228.9 90.9)">R5</text>
<text x="233.8" y="90.9" transform="rotate(-90 233.8 90.9)">15k</text>
<text x="256.9" y="93.5" transform="rotate(-90 256.9 93.5)">R3</text>
<text x="261.7" y="93.5" transform="rotate(-90 261.7 93.5)">15k</text>
<text x="31.8" y="110.6" transform="rotate(-90 31.8 110.6)">MP1</text>
<text x="67.3" y="110.6" transform="rotate(-90 67.3 110.6)">MP10</text>
<text x="102.9" y="110.6" transform="rotate(-90 102.9 110.6)">P1</text>
<text x="138.4" y="110.6" transform="rotate(-90 138.4 110.6)">P10</text>
<text x="174" y="110.6" transform="rotate(-90 174 110.6)">O1</text>
<text x="209.5" y="110.6" transform="rotate(-90 209.5 110.6)">O10</text>
<text x="259.7" y="117.6">SZ-5</text>
<text x="259.7" y="122.7">SZ-4</text>
<text x="259.7" y="120.1">SZ-6</text>
<text x="259.7" y="125.2">SZ-10</text>
<text x="259.7" y="127.8">SZ-1</text>
<text x="259.7" y="130.3">SZ-2</text>
<text x="259.7" y="137.9">SZ-7</text>
<text x="259.7" y="135.3">SZ-8</text>
<text x="259.7" y="132.8">SZ-9</text>
<text x="259.7" y="140.4">SZ-3</text>
<text x="253.3" y="150.6">GND-5V-1</text>
<text x="268.6" y="158.2">DIG-4</text>
<text x="66.9" y="163.5">C13</text>
<text x="99.9" y="163.5">C14</text>
<text x="138" y="163.5">C15</text>
<text x="176.1" y="163.5">C16</text>
<text x="214.2" y="163.5">C17</text>
<text x="249.8" y="163.5">C18</text>
<text x="66.9" y="168.6">100n</text>
<text x="99.9" y="168.6">100n</text>
<text x="138" y="168.6">100n</text>
<text x="176.1" y="168.6">100n</text>
<text x="214.2" y="168.6">100n</text>
<text x="249.8" y="168.6">100n</text>
<text x="253.3" y="172.8">GND-5V-2</text>
<text x="253.3" y="176">DIG-5</text>
</g>
<g font-size="2.1" fill="#808080">
<text x="52.4" y="58.8" transform="rotate(-90 52.4 58.8)">2</text>
<text x="57.4" y="58.8" transform="rotate(-90 57.4 58.8)">1</text>
<text x="87.9" y="58.8" transform="rotate(-90 87.9 58.8)">2</text>
<text x="93" y="58.8" transform="rotate(-90 93 58.8)">1</text>
<text x="123.4" y="58.8" transform="rotate(-90 123.4 58.8)">2</text>
<text x="128.5" y="58.8" transform="rotate(-90 128.5 58.8)">1</text>
<text x="159" y="58.8" transform="rotate(-90 159 58.8)">2</text>
<text x="164.1" y="58.8" transform="rotate(-90 164.1 58.8)">1</text>
<text x="194.6" y="58.8" transform="rotate(-90 194.6 58.8)">2</text>
<text x="199.6" y="58.8" transform="rotate(-90 199.6 58.8)">1</text>
<text x="230.1" y="58.8" transform="rotate(-90 230.1 58.8)">2</text>
<text x="235.2" y="58.8" transform="rotate(-90 235.2 58.8)">1</text>
<text x="252.9" y="58.8" transform="rotate(-90 252.9 58.8)">2</text>
<text x="258" y="58.8" transform="rotate(-90 258 58.8)">1</text>
<text x="52.4" y="73.4" transform="rotate(-90 52.4 73.4)">3</text>
<text x="57.4" y="73.4" transform="rotate(-90 57.4 73.4)">4</text>
<text x="87.9" y="73.4" transform="rotate(-90 87.9 73.4)">3</text>
<text x="93" y="73.4" transform="rotate(-90 93 73.4)">4</text>
<text x="123.4" y="73.4" transform="rotate(-90 123.4 73.4)">3</text>
<text x="128.5" y="73.4" transform="rotate(-90 128.5 73.4)">4</text>
<text x="159" y="73.4" transform="rotate(-90 159 73.4)">3</text>
<text x="164.1" y="73.4" transform="rotate(-90 164.1 73.4)">4</text>
<text x="194.6" y="73.4" transform="rotate(-90 194.6 73.4)">3</text>
<text x="199.6" y="73.4" transform="rotate(-90 199.6 73.4)">4</text>
<text x="230.1" y="73.4" transform="rotate(-90 230.1 73.4)">3</text>
<text x="235.2" y="73.4" transform="rotate(-90 235.2 73.4)">4</text>
<text x="252.9" y="73.4" transform="rotate(-90 252.9 73.4)">3</text>
<text x="258" y="73.4" transform="rotate(-90 258 73.4)">4</text>
<text x="53.5" y="103.5" transform="rotate(-90 53.5 103.5)">A</text>
<text x="89" y="103.5" transform="rotate(-90 89 103.5)">A</text>
<text x="124.6" y="103.5" transform="rotate(-90 124.6 103.5)">A</text>
<text x="160.1" y="103.5" transform="rotate(-90 160.1 103.5)">A</text>
<text x="195.7" y="103.5" transform="rotate(-90 195.7 103.5)">A</text>
<text x="231.2" y="103.5" transform="rotate(-90 231.2 103.5)">A</text>
<text x="40.8" y="110.2" transform="rotate(-90 40.8 110.2)">1 LHDP</text>
<text x="43.3" y="110.2" transform="rotate(-90 43.3 110.2)">2</text>
<text x="45.8" y="110.2" transform="rotate(-90 45.8 110.2)">3</text>
<text x="48.4" y="110.2" transform="rotate(-90 48.4 110.2)">4</text>
<text x="50.9" y="110.2" transform="rotate(-90 50.9 110.2)">5</text>
<text x="53.5" y="110.2" transform="rotate(-90 53.5 110.2)">6</text>
<text x="56" y="110.2" transform="rotate(-90 56 110.2)">7</text>
<text x="58.5" y="110.2" transform="rotate(-90 58.5 110.2)">8</text>
<text x="61.1" y="110.2" transform="rotate(-90 61.1 110.2)">9</text>
<text x="63.6" y="110.2" transform="rotate(-90 63.6 110.2)">0 RHDP</text>
<text x="76.3" y="110.2" transform="rotate(-90 76.3 110.2)">1 LHDP</text>
<text x="78.9" y="110.2" transform="rotate(-90 78.9 110.2)">2</text>
<text x="81.4" y="110.2" transform="rotate(-90 81.4 110.2)">3</text>
<text x="83.9" y="110.2" transform="rotate(-90 83.9 110.2)">4</text>
<text x="86.5" y="110.2" transform="rotate(-90 86.5 110.2)">5</text>
<text x="89" y="110.2" transform="rotate(-90 89 110.2)">6</text>
<text x="91.6" y="110.2" transform="rotate(-90 91.6 110.2)">7</text>
<text x="94.1" y="110.2" transform="rotate(-90 94.1 110.2)">8</text>
<text x="96.6" y="110.2" transform="rotate(-90 96.6 110.2)">9</text>
<text x="99.2" y="110.2" transform="rotate(-90 99.2 110.2)">0 RHDP</text>
<text x="111.9" y="110.2" transform="rotate(-90 111.9 110.2)">1 LHDP</text>
<text x="114.4" y="110.2" transform="rotate(-90 114.4 110.2)">2</text>
<text x="117" y="110.2" transform="rotate(-90 117 110.2)">3</text>
<text x="119.5" y="110.2" transform="rotate(-90 119.5 110.2)">4</text>
<text x="122" y="110.2" transform="rotate(-90 122 110.2)">5</text>
<text x="124.6" y="110.2" transform="rotate(-90 124.6 110.2)">6</text>
<text x="127.1" y="110.2" transform="rotate(-90 127.1 110.2)">7</text>
<text x="129.7" y="110.2" transform="rotate(-90 129.7 110.2)">8</text>
<text x="132.2" y="110.2" transform="rotate(-90 132.2 110.2)">9</text>
<text x="134.7" y="110.2" transform="rotate(-90 134.7 110.2)">0 RHDP</text>
<text x="147.4" y="110.2" transform="rotate(-90 147.4 110.2)">1 LHDP</text>
<text x="150" y="110.2" transform="rotate(-90 150 110.2)">2</text>
<text x="152.5" y="110.2" transform="rotate(-90 152.5 110.2)">3</text>
<text x="155" y="110.2" transform="rotate(-90 155 110.2)">4</text>
<text x="157.6" y="110.2" transform="rotate(-90 157.6 110.2)">5</text>
<text x="160.1" y="110.2" transform="rotate(-90 160.1 110.2)">6</text>
<text x="162.6" y="110.2" transform="rotate(-90 162.6 110.2)">7</text>
<text x="165.2" y="110.2" transform="rotate(-90 165.2 110.2)">8</text>
<text x="167.7" y="110.2" transform="rotate(-90 167.7 110.2)">9</text>
<text x="170.3" y="110.2" transform="rotate(-90 170.3 110.2)">0 RHDP</text>
<text x="183" y="110.2" transform="rotate(-90 183 110.2)">1 LHDP</text>
<text x="185.5" y="110.2" transform="rotate(-90 185.5 110.2)">2</text>
<text x="188" y="110.2" transform="rotate(-90 188 110.2)">3</text>
<text x="190.6" y="110.2" transform="rotate(-90 190.6 110.2)">4</text>
<text x="193.1" y="110.2" transform="rotate(-90 193.1 110.2)">5</text>
<text x="195.7" y="110.2" transform="rotate(-90 195.7 110.2)">6</text>
<text x="198.2" y="110.2" transform="rotate(-90 198.2 110.2)">7</text>
<text x="200.7" y="110.2" transform="rotate(-90 200.7 110.2)">8</text>
<text x="203.3" y="110.2" transform="rotate(-90 203.3 110.2)">9</text>
<text x="205.8" y="110.2" transform="rotate(-90 205.8 110.2)">0 RHDP</text>
<text x="218.5" y="110.2" transform="rotate(-90 218.5 110.2)">1 LHDP</text>
<text x="221.1" y="110.2" transform="rotate(-90 221.1 110.2)">2</text>
<text x="223.6" y="110.2" transform="rotate(-90 223.6 110.2)">3</text>
<text x="226.1" y="110.2" transform="rotate(-90 226.1 110.2)">4</text>
<text x="228.7" y="110.2" transform="rotate(-90 228.7 110.2)">5</text>
<text x="231.2" y="110.2" transform="rotate(-90 231.2 110.2)">6</text>
<text x="233.8" y="110.2" transform="rotate(-90 233.8 110.2)">7</text>
<text x="236.3" y="110.2" transform="rotate(-90 236.3 110.2)">8</text>
<text x="238.8" y="110.2" transform="rotate(-90 238.8 110.2)">9</text>
<text x="241.4" y="110.2" transform="rotate(-90 241.4 110.2)">0 RHDP</text>
<text x="44.9" y="159">DO</text>
<text x="53.3" y="159">DI</text>
<text x="80.4" y="159">DO</text>
<text x="88.9" y="159">DI</text>
<text x="118.5" y="159">DO</text>
<text x="127" y="159">DI</text>
<text x="154.1" y="159">DO</text>
<text x="162.5" y="159">DI</text>
<text x="192.2" y="159">DO</text>
<text x="200.6" y="159">DI</text>
<text x="227.7" y="159">DO</text>
<text x="236.2" y="159">DI</text>
<text x="50.9" y="162.7" transform="rotate(-90 50.9 162.7)">GND</text>
<text x="86.5" y="162.7" transform="rotate(-90 86.5 162.7)">GND</text>
<text x="124.6" y="162.7" transform="rotate(-90 124.6 162.7)">GND</text>
<text x="160.1" y="162.7" transform="rotate(-90 160.1 162.7)">GND</text>
<text x="198.2" y="162.7" transform="rotate(-90 198.2 162.7)">GND</text>
<text x="233.8" y="162.7" transform="rotate(-90 233.8 162.7)">GND</text>
<text x="45.8" y="168.6" transform="rotate(-90 45.8 168.6)">VDD</text>
<text x="81.4" y="168.6" transform="rotate(-90 81.4 168.6)">VDD</text>
<text x="119.5" y="168.6" transform="rotate(-90 119.5 168.6)">VDD</text>
<text x="155" y="168.6" transform="rotate(-90 155 168.6)">VDD</text>
<text x="193.1" y="168.6" transform="rotate(-90 193.1 168.6)">VDD</text>
<text x="228.7" y="168.6" transform="rotate(-90 228.7 168.6)">VDD</text>
</g>
<g font-size="1.8" fill="#c90d0c">
<text x="46.2" y="170.4">WS2812B</text>
<text x="81.7" y="170.4">WS2812B</text>
<text x="119.8" y="170.4">WS2812B</text>
<text x="155.4" y="170.4">WS2812B</text>
<text x="193.5" y="170.4">WS2812B</text>
<text x="229" y="170.4">WS2812B</text>
</g>
</svg>
